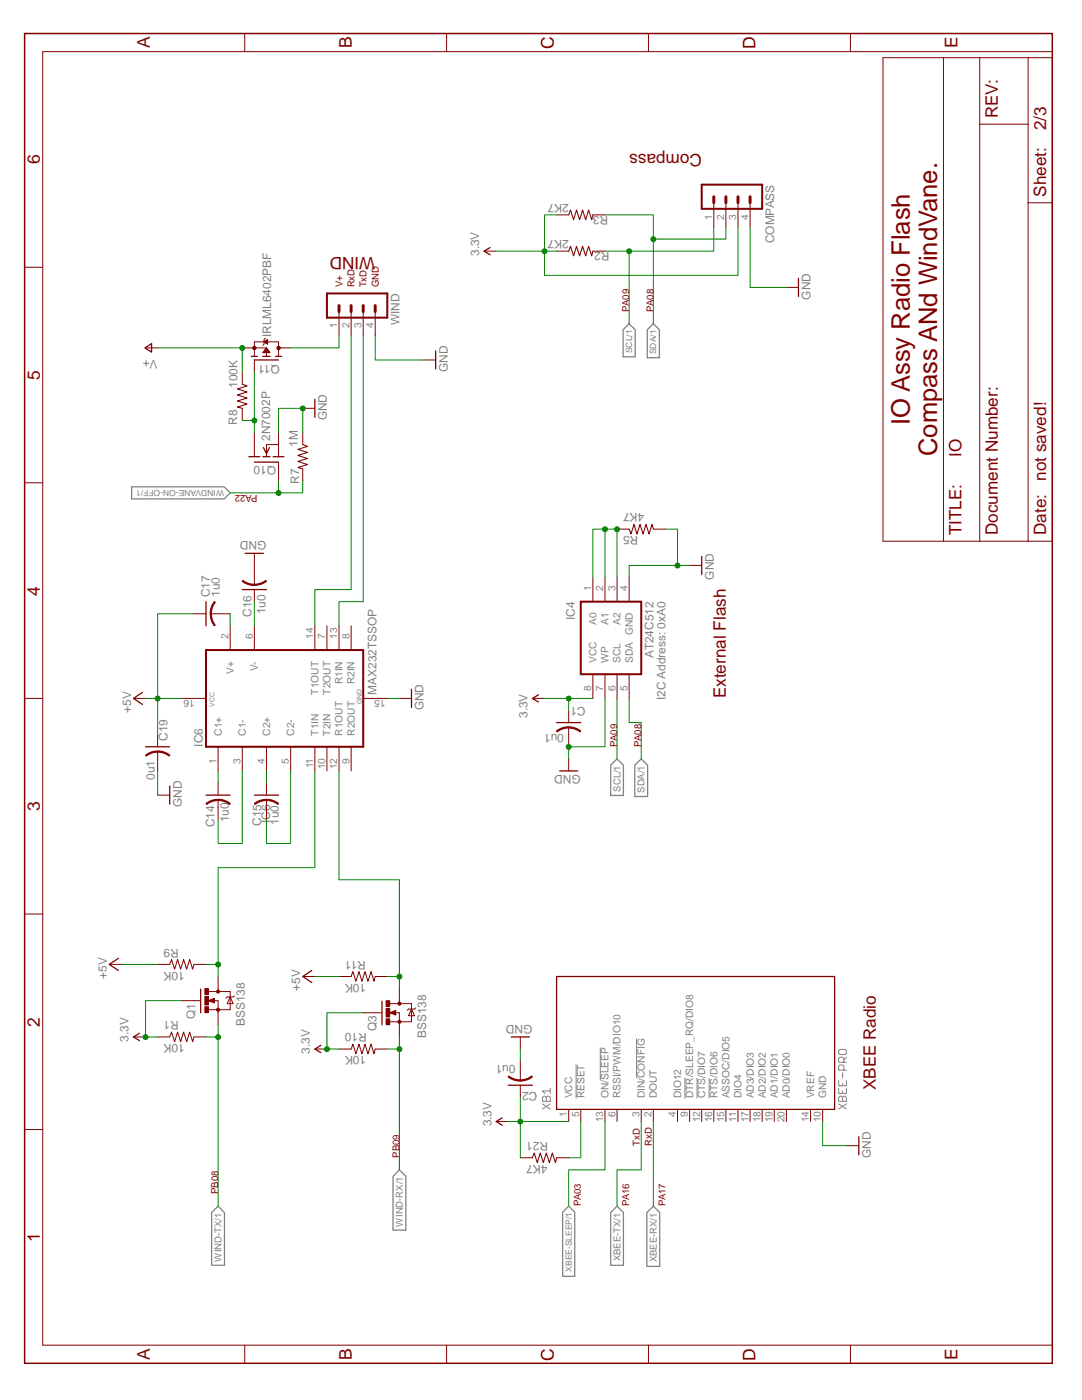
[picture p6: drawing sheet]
<svg xmlns="http://www.w3.org/2000/svg" width="216mm" height="279mm" viewBox="0 0 216 279" stroke-linecap="round" stroke-linejoin="round" font-family="sans-serif">
<g fill="none" stroke="#808080" stroke-width=".2">
<path d="M108.2 219l.3-.2h.3l.2 .2 .3-.2h.2l.3 .2v.8h-1.6zM109 219v.8M109.8 217.7h-1.6l.6 .5M109.8 217.2v1M115 212.4v6.8M119.8 209v6.6M127 207.2v7.9M136.7 215v4.2M139.1 215.1v4.1M141.5 215.2v4M167.3 217.2v1h1.6v-1M167.3 215.6v1.1h1.6v-1.1"/>
<path d="M167.3 219l.3-.2h.3l.2 .2 .3-.2h.2l.3 .2v.8h-1.6zM167.6 209.4h1l.3 .3v.5l-.3 .3h-1l-.3-.3v-.5zM168.1 214.1v1M168.1 216.2v.5M168.1 217.7v.5M168.1 219v.8M168.4 213.6v-.8l-.3-.3h-.5l-.3 .3v.8h1.6M168.4 212v-.8l-.3-.2h-.5l-.3 .2v.8h1.6M168.9 211l-.5 .5M108.2 220.3l1.6 1M109.8 220.3l-1.6 1M167.3 220.3l1.6 1"/>
<path d="M168.9 220.3l-1.6 1"/>
</g>
<path d="M125.5 64.6l1.2 1.2v5.4h-2.4v-5.4zM130.4 64.6l1.2 1.2v5.6h-2.4v-5.6zM26.3 97.2h18.4l1.2 1.2-1.2 1.2h-18.4zM121.9 152.7l1.2-1.3 1.3 1.3v6.1l-2.5-.1zM126.7 152.7l1.3-1.3 1.2 1.3v6.3h-2.5zM79.7 233.5l1.3 1.3v10.7h-2.6v-10.7zM42.2 242l1.3-1.3 1.3 1.3v10.5h-2.6zM112.3 241.9l1.2-1.2 1.2 1.2v12.8h-2.4zM123.1 240.7l1.3 1.3v10.5h-2.5v-10.5zM130.4 240.7l1.2 1.3v10.7h-2.5v-10.7z" fill="none" stroke="#808080" stroke-width=".25"/>
<path d="M159.3 55.5v3.7M140 111v3.7M111.1 144.2h4.8M111.7 153.9h3.6" fill="none" stroke="#800000" stroke-width=".25"/>
<path d="M156.9 57.4h2.4M118.3 115.3v4.8M120.7 115.3v4.8M123.1 115.3v4.8M125.5 115.3v4.8M137.6 112.8h2.4M118.3 134.6v4.8M120.7 134.6v4.8M123.1 134.6v4.8M125.5 134.6v4.8M113.5 145.2v1.4M113.5 151.4v2.5" fill="none" stroke="#800000" stroke-width=".2"/>
<path d="M115.9 120.1h12.1v14.5h-12.1z" fill="none" stroke="#800000" stroke-width=".4"/>
<path d="M111 145.9l1.2-.7 1.3-.2v.3l-1.5 .3-.8 .5z" fill-rule="evenodd" fill="#800000"/>
<path d="M111 145.9l1.2-.7 1.3-.2v.3l-1.5 .3-.8 .5z" fill="none" stroke="#800000" stroke-width=".2"/>
<path d="M113.5 145.1l1.2 .2 1.2 .6-.2 .2-1.3-.7-.9-.1z" fill-rule="evenodd" fill="#800000"/>
<path d="M111.1 50.1h2.4M111.1 42.9h2.4M118.3 50.1h2.4M118.3 42.9h2.4M123.1 105.6h2.4M130.4 105.6h2.4M43.5 159.7v1.4M113.5 145.1l1.2 .2 1.2 .6-.2 .2-1.3-.7-.9-.1zM113.5 141.8v2.4M113.5 146.6v2.4" fill="none" stroke="#800000" stroke-width=".2"/>
<path d="M113.5 50.1l.3-1 .6 2 .6-2 .7 2 .5-2 .7 2 .6-2 .6 2 .2-1M113.5 42.9l.3-1 .6 2 .6-2 .7 2 .5-2 .7 2 .6-2 .6 2 .2-1M125.5 105.6l.4 1 .6-2 .6 2 .6-2 .6 2 .6-2 .6 2 .6-2 .3 1" fill="none" stroke="#800000" stroke-width=".21"/>
<path d="M41.1 158.7h4.8" fill="none" stroke="#800000" stroke-width=".25"/>
<path d="M43.5 159.5l1.3 .2 1.2 .7-.2 .1-.8-.5-1.5-.2z" fill-rule="evenodd" fill="#800000"/>
<path d="M43.5 159.5l1.3 .2 1.2 .7-.2 .1-.8-.5-1.5-.2z" fill="none" stroke="#800000" stroke-width=".2"/>
<path d="M41.1 160.3l1.1-.6 1.3-.2v.3l-1 .1-1.2 .6z" fill-rule="evenodd" fill="#800000"/>
<path d="M43.5 156.3v2.4M53.2 159.7v1.4M41.1 160.3l1.1-.6 1.3-.2v.3l-1 .1-1.2 .6zM43.5 161.1v2.4" fill="none" stroke="#800000" stroke-width=".2"/>
<path d="M50.8 158.7h4.8" fill="none" stroke="#800000" stroke-width=".25"/>
<path d="M53.2 159.5l1.3 .2 1.1 .7-.1 .1-.9-.5-1.4-.2z" fill-rule="evenodd" fill="#800000"/>
<path d="M53.2 159.5l1.3 .2 1.1 .7-.1 .1-.9-.5-1.4-.2z" fill="none" stroke="#800000" stroke-width=".2"/>
<path d="M50.8 160.3l1.1-.6 1.3-.2v.3l-1 .1-1.3 .6z" fill-rule="evenodd" fill="#800000"/>
<path d="M50.8 115.3v1.4M53.2 156.3v2.4M50.8 160.3l1.1-.6 1.3-.2v.3l-1 .1-1.3 .6zM53.2 161.1v2.4" fill="none" stroke="#800000" stroke-width=".2"/>
<path d="M48.3 117.7h4.9" fill="none" stroke="#800000" stroke-width=".25"/>
<path d="M48.5 115.8l1.3 .7 1 .1v.2h-.8l-1-.4-.7-.4z" fill-rule="evenodd" fill="#800000"/>
<path d="M48.5 115.8l1.3 .7 1 .1v.2h-.8l-1-.4-.7-.4z" fill="none" stroke="#800000" stroke-width=".2"/>
<path d="M50.8 116.6l1.4-.3 .8-.5 .2 .2-.7 .4-1 .4h-.7z" fill-rule="evenodd" fill="#800000"/>
<path d="M50.8 116.6l1.4-.3 .8-.5 .2 .2-.7 .4-1 .4h-.7zM50.8 112.8v2.5M50.8 117.7v2.4M42.1 122.5h1.4" fill="none" stroke="#800000" stroke-width=".2"/>
<path d="M41.1 120.1v4.8" fill="none" stroke="#800000" stroke-width=".25"/>
<path d="M42.8 120.1l.2 .1-.5 .9-.3 1.4h-.3l.2-1.3z" fill-rule="evenodd" fill="#800000"/>
<path d="M42.8 120.1l.2 .1-.5 .9-.3 1.4h-.3l.2-1.3z" fill="none" stroke="#800000" stroke-width=".2"/>
<path d="M42 122.5h.2l.1 1 .6 1.3-.1 .1-.7-1.1z" fill-rule="evenodd" fill="#800000"/>
<path d="M38.7 122.5h2.4M42 122.5h.2l.1 1 .6 1.3-.1 .1-.7-1.1zM43.5 122.5h2.4M31.5 150v1.4" fill="none" stroke="#800000" stroke-width=".2"/>
<path d="M29 149h4.9" fill="none" stroke="#800000" stroke-width=".25"/>
<path d="M31.5 149.9l1.2 .2 1.2 .6-.2 .2-.8-.5-1.4-.3z" fill-rule="evenodd" fill="#800000"/>
<path d="M31.5 149.9l1.2 .2 1.2 .6-.2 .2-.8-.5-1.4-.3z" fill="none" stroke="#800000" stroke-width=".2"/>
<path d="M29 150.7l1.2-.6 1.3-.2v.2l-1 .1-1.3 .7z" fill-rule="evenodd" fill="#800000"/>
<g fill="none" stroke="#800000" stroke-width=".2">
<path d="M48.8 6.7v3.6M89.1 6.7v3.6M129.4 6.7v3.6M169.7 6.7v3.6M188.3 11.5v96.5M195.5 11.5v96.5M205.1 11.5h-28.9v96.5h28.9M210 10.3h-201.5v258.2h201.5M195.5 24.8h9.6M205.1 24.8v-13.3h4.9v96.5h-4.9v-67.5M205.1 24.8v15.7M4.9 53.3h3.6"/>
<path d="M96.6 50.1h2.4M205.1 40.5h4.9M50.8 69.4h2.4v1.7M52.9 67.5l-.2 .2v1l-.2 .2M55.6 71.1v-2.9h-4.8v2.9M67.6 62.2v4.8M70.1 62.2v4.8M72.5 62.2v4.8M74.9 62.2v4.8M84.5 71.8h2.4M4.9 96.4h3.6M50.8 86.3v4.8"/>
<path d="M55.6 86.3v4.8M55.6 88.7h-2.4v2.4M55.6 92.3v3.6M50.8 110.4v2.4M4.9 139.4h3.6M26.6 139.4h2.4M36.3 139.4h4.8M45.9 124.9v4.8M50.8 124.9v4.8M62.8 124.9v4.8M65.2 124.9v4.8M67.6 124.9v4.8"/>
<path d="M70.1 124.9v4.8M72.5 139.4h4.8M79.7 139.4h2.4M106.2 139.4h2.4M29 150.7l1.2-.6 1.3-.2v.2l-1 .1-1.3 .7zM31.5 146.6v2.4M31.5 151.4v2.5M31.5 158.7h2.4M43.5 149v4.9M48.3 149v4.9M53.2 149v4.9M58 149v4.9"/>
<path d="M62.8 149v4.9M65.2 149v4.9M67.6 149v4.9M70.1 149v4.9M4.9 182.4h3.6M4.9 225.4h3.6M99 223.8h2.4M169 228.6h2.4M48.8 268.5v3.6M89.1 268.5v3.6M129.4 268.5v3.6M169.7 268.5v3.6"/>
</g>
<g fill="none" stroke="#800000" stroke-width=".25">
<path d="M97.8 49.4l-1.2 .7 1.2 .7M50.1 71.1h1.3M50.8 71.8h4.8M52.5 71.1h1.4M55 71.1h1.2M86.9 70v3.6M49.7 91.1h2.1M50.8 92.2h4.8M52.5 91.1h1.4M52.6 89.3l.6 1.2 .6-1.2M54.5 91.1h2.2M48.9 110.4h3.7"/>
<path d="M28.4 138.2l-1.8 1.2 1.8 1.2M82.1 137.6v3.6M107.4 138.7l-1.2 .7 1.2 .7M33.9 156.9v3.6M100.2 223.1l-1.2 .7 1.2 .8M171.4 226.8v3.7"/>
</g>
<path d="M65.2 58.6h12.1v4.8h-12.1zM41.1 129.7h31.4v19.3h-31.4z" fill="none" stroke="#800000" stroke-width=".4"/>
<path d="M67.6 61v1.2M70.1 61v1.2M72.5 61v1.2M74.9 61v1.2" fill="none" stroke="#800000" stroke-width=".59"/>
<path d="M4.9 6.7h205.1v265.4h-205.1z" fill="none" stroke="#800000" stroke-width=".3"/>
<circle cx="50.8" cy="69.4" r=".34" fill="#800000"/>
<circle cx="50.8" cy="69.4" r=".34" fill="none" stroke="#800000" stroke-width=".2"/>
<circle cx="55.6" cy="69.4" r=".34" fill="#800000"/>
<g fill="none" stroke="#800000" stroke-width=".2">
<path d="M48.3 69.4h2.5M48.3 74.3v2.4M50.8 71.8v2.5M52.5 70.4h.1M52.6 70.2v.2M52.7 70.1v.3M52.7 68.2l.7-.5v1zM52.8 69.9v.5M52.8 68.1v.2M52.9 69.8v.6M52.9 68.1v.3M53 69.6v.8"/>
<path d="M53 68v.4M53.1 69.5v.9M53.1 67.9v.6M53.2 69.4l.7 1h-1.4zM53.2 69.5v.9M53.2 67.8v.8M53.4 69.7v.7M53.4 67.8v.9M53.5 69.8v.6M53.6 70v.4M53.7 70.1v.3M53.8 70.3v.1"/>
<path d="M55.6 69.4h2.4M48.3 81.5v2.4M60.4 86.3v2.4M60.4 93.6v2.3M60.4 81.5h2.4M38.7 199.7h1.2M41.6 199.7l1.2-.5v1zM41.6 197.9h1.9M42.7 199.7h.8v1.8h-1.9M43.5 197.3v.6h2.4v3.6h-2.4v.6M45.9 199l.6 1.3h-1.2zM46.8 198.7l-.3 .3h-1.2l-.2 .2"/>
<circle cx="55.6" cy="69.4" r=".34"/>
</g>
<path d="M48.3 76.7l1 .3-1.9 .6 1.9 .6-1.9 .6 1.9 .6-1.9 .6 1.9 .6-1.9 .6 .9 .3M60.4 88.7l1 .4-2 .6 2 .6-2 .6 2 .6-2 .6 2 .6-2 .6 1 .3" fill="none" stroke="#800000" stroke-width=".21"/>
<path d="M62.8 79.7v3.6M40 197.4v4.7" fill="none" stroke="#800000" stroke-width=".25"/>
<path d="M42.7 199.5l-.9 .2 .9 .2v-.2h-.3" fill="none" stroke="#800000" stroke-width=".3"/>
<path d="M43.3 201.3l.2-.1 .2 .1 .1 .2-.1 .2h-.4z" fill-rule="evenodd" fill="#800000"/>
<path d="M43.3 201.3l.2-.1 .2 .1 .1 .2-.1 .2h-.4z" fill="none" stroke="#800000" stroke-width=".2"/>
<path d="M43.3 197.7l.2-.1 .2 .1 .1 .2-.1 .2h-.4z" fill-rule="evenodd" fill="#800000"/>
<path d="M43.3 197.7l.2-.1 .2 .1 .1 .2-.1 .2h-.4z" fill="none" stroke="#800000" stroke-width=".2"/>
<path d="M40.9 200.9h.7v1.2h-.7z" fill="#800000"/>
<path d="M40.9 200.9h.7v1.2h-.7z" fill="none" stroke="#800000" stroke-width=".2"/>
<path d="M40.9 197.3h.7v1.2h-.7z" fill="#800000"/>
<path d="M40.9 197.3h.7v1.2h-.7z" fill="none" stroke="#800000" stroke-width=".2"/>
<path d="M40.9 198.9h.7v1.7h-.7z" fill="#800000"/>
<g fill="none" stroke="#800000" stroke-width=".2">
<path d="M31.5 192.5h2.4l.3-1 .6 1.9 .6-1.9 .6 1.9 .6-1.9 .7 1.9 .5-1.9 .6 1.9 .3-.9h2.4M36.3 199.7h2.4M40.9 198.9h.7v1.7h-.7zM43.5 194.9v2.4M79.7 199.7v.6h2.4v3.6h-2.4v.6M31.5 206.9h2.4l.3-.9 .6 1.9 .6-1.9 .6 1.9 .6-1.9 .7 1.9 .5-1.9 .6 1.9 .3-1h2.4M43.5 202.1v2.4M74.9 202.1h1.2M77.8 202.1l1.2-.5v1zM77.8 200.3h1.9M78.9 202.1h.8v1.8h-1.9M82.1 201.4l.6 1.3h-1.2z"/>
<path d="M83 201.1l-.3 .3h-1.2l-.2 .2"/>
</g>
<path d="M76.2 199.8v4.7" fill="none" stroke="#800000" stroke-width=".25"/>
<path d="M78.9 201.9l-.9 .2 .9 .3v-.3h-.3" fill="none" stroke="#800000" stroke-width=".3"/>
<path d="M79.5 203.7h.4v.5h-.4z" fill-rule="evenodd" fill="#800000"/>
<path d="M79.5 203.7h.4v.5h-.4z" fill="none" stroke="#800000" stroke-width=".2"/>
<path d="M79.5 200.1h.4v.4h-.4z" fill-rule="evenodd" fill="#800000"/>
<path d="M79.5 200.1h.4v.4h-.4z" fill="none" stroke="#800000" stroke-width=".2"/>
<path d="M77 203.3h.8v1.2h-.8z" fill="#800000"/>
<path d="M77 203.3h.8v1.2h-.8z" fill="none" stroke="#800000" stroke-width=".2"/>
<path d="M77 199.7h.8v1.2h-.8z" fill="#800000"/>
<path d="M77 199.7h.8v1.2h-.8z" fill="none" stroke="#800000" stroke-width=".2"/>
<path d="M77 201.3h.8v1.7h-.8z" fill="#800000"/>
<g fill="none" stroke="#800000" stroke-width=".2">
<path d="M142.4 40.5v4.8M144.8 40.5v4.8M147.3 40.5v4.8M149.7 40.5v4.8M21.8 192.5h2.4M60.4 194.9h2.4M67.6 194.9h2.5l.3-1 .6 1.9 .6-1.9 .6 1.9 .6-1.9 .6 1.9 .6-1.9 .6 1.9 .3-.9h2.4M79.7 197.3v2.4M26.6 206.9h2.4M62.8 209.4h2.4M67.6 209.4h2.5l.3-1 .6 1.9 .6-1.9 .6 1.9 .6-1.9 .6 1.9 .6-1.9 .6 1.9 .3-.9h2.4M72.5 202.1h2.4"/>
<path d="M77 201.3h.8v1.7h-.8zM79.7 204.5v2.4M103.8 214.2v1.4M103.8 231.1h2.4M111.1 231.1h2.4"/>
</g>
<path d="M23.6 191.3l-1.8 1.2 1.8 1.2M62.2 193.7l-1.8 1.2 1.8 1.2M27.8 206.2l-1.2 .7 1.2 .8M64 208.6l-1.2 .8 1.2 .7M101.4 216.6h4.8" fill="none" stroke="#800000" stroke-width=".25"/>
<path d="M140 36.9h12.1v4.8h-12.1z" fill="none" stroke="#800000" stroke-width=".4"/>
<path d="M142.4 39.3v1.2M144.8 39.3v1.2M147.3 39.3v1.2M149.7 39.3v1.2" fill="none" stroke="#800000" stroke-width=".59"/>
<path d="M106.2 231.1l.4-1 .6 1.9 .6-1.9 .6 1.9 .6-1.9 .6 1.9 .6-1.9 .6 1.9 .3-.9" fill="none" stroke="#800000" stroke-width=".21"/>
<path d="M101.5 214.7l1.3 .7 1 .1v.3h-.2a3.6 3.6 0 0 1-2.2-.9z" fill-rule="evenodd" fill="#800000"/>
<path d="M101.5 214.7l1.3 .7 1 .1v.3h-.2a3.6 3.6 0 0 1-2.2-.9z" fill="none" stroke="#800000" stroke-width=".2"/>
<path d="M103.8 215.5l1.5-.3 .8-.5 .1 .2-.6 .4-1 .4-.8 .1z" fill-rule="evenodd" fill="#800000"/>
<g fill="none" stroke="#800000" stroke-width=".2">
<path d="M29 69.4h2.5M103.8 215.5l1.5-.3 .8-.5 .1 .2-.6 .4-1 .4-.8 .1zM103.8 206.9v2.5M103.8 211.8v2.4M103.8 216.6v2.4M113.5 221.4v2.4M115.9 221.4v2.4M120.7 221.4v2.4M123.1 221.4v2.4M128 221.4v2.4M130.4 221.4v2.4M135.2 221.4v2.4"/>
<path d="M137.6 221.4v2.4M140 221.4v2.4M142.4 221.4v2.4M144.8 221.4v2.4M147.3 221.4v2.4M149.7 221.4v2.4M152.1 221.4v2.4M154.5 221.4v2.4M156.9 221.4v2.4M161.7 221.4v2.4M164.1 221.4v2.4"/>
</g>
<path d="M28.9 69.4l1.3-.8v1.7zM111.1 194.9h55.4v26.5h-55.4zM102 206.9h3.6" fill="none" stroke="#800000" stroke-width=".25"/>
<path d="M149.7 45.3v12.1h7.2M132.8 105.6h2.4v7.2M137.6 112.8h-12.1v2.5" fill="none" stroke="#008000" stroke-width=".2"/>
<circle cx="135.2" cy="112.9" r=".49" fill="#008000"/>
<g fill="none" stroke="#008000" stroke-width=".2">
<path d="M120.7 139.4v9.6h-7.2v2.4"/>
<circle cx="135.2" cy="112.9" r=".49"/>
</g>
<circle cx="113.5" cy="149.1" r=".49" fill="#008000"/>
<g fill="none" stroke="#008000" stroke-width=".2">
<path d="M74.9 67v4.8h9.6M55.6 86.3v-4.8h4.8v4.8M77.3 139.4h2.4M31.5 153.9v4.8M164.1 223.8v4.8h4.9"/>
<circle cx="113.5" cy="149.1" r=".49"/>
</g>
<circle cx="60.4" cy="81.5" r=".49" fill="#008000"/>
<g fill="none" stroke="#008000" stroke-width=".2">
<path d="M111.1 42.9h-2.5v7.2h2.5M103.8 209.4v2.4"/>
<circle cx="60.4" cy="81.5" r=".49"/>
</g>
<circle cx="108.6" cy="50.1" r=".49" fill="#008000"/>
<g fill="none" stroke="#008000" stroke-width=".2">
<path d="M147.3 45.3v9.6h-38.7v-4.8h-9.6M108.6 139.4h9.7M113.5 139.4v2.4"/>
<circle cx="108.6" cy="50.1" r=".49"/>
</g>
<circle cx="113.5" cy="139.4" r=".49" fill="#008000"/>
<g fill="none" stroke="#008000" stroke-width=".2">
<path d="M103.8 219v4.8M101.4 223.8h12.1"/>
<circle cx="113.5" cy="139.4" r=".49"/>
</g>
<circle cx="103.8" cy="223.8" r=".49" fill="#008000"/>
<g fill="none" stroke="#008000" stroke-width=".2">
<path d="M36.3 199.7h-7.3v7.2h2.5M103.8 223.8v7.3"/>
<circle cx="103.8" cy="223.8" r=".49"/>
</g>
<circle cx="29" cy="207" r=".49" fill="#008000"/>
<g fill="none" stroke="#008000" stroke-width=".2">
<path d="M72.5 202.1h-7.3v7.3h2.4"/>
<circle cx="29" cy="207" r=".49"/>
</g>
<circle cx="65.2" cy="209.4" r=".49" fill="#008000"/>
<g fill="none" stroke="#008000" stroke-width=".2">
<path d="M120.7 50.1h4.8v14.5"/>
<circle cx="65.2" cy="209.4" r=".49"/>
</g>
<circle cx="125.5" cy="50.1" r=".49" fill="#008000"/>
<g fill="none" stroke="#008000" stroke-width=".2">
<path d="M120.7 42.9h9.7v21.7M142.4 45.3v4.8h-16.9M144.8 45.3v2.4h-14.4M123.1 139.4v12"/>
<circle cx="125.5" cy="50.1" r=".49"/>
</g>
<circle cx="130.4" cy="47.7" r=".49" fill="#008000"/>
<g fill="none" stroke="#008000" stroke-width=".2">
<path d="M120.7 115.3v-9.7h2.4v9.7M120.7 105.6h-2.4v9.7M125.5 139.4v4.8h2.5v7.2"/>
<circle cx="130.4" cy="47.7" r=".49"/>
</g>
<circle cx="120.7" cy="105.6" r=".49" fill="#008000"/>
<circle cx="120.7" cy="105.6" r=".49" fill="none" stroke="#008000" stroke-width=".2"/>
<circle cx="123.1" cy="105.6" r=".49" fill="#008000"/>
<g fill="none" stroke="#008000" stroke-width=".2">
<path d="M38.7 122.5h-7.2v16.9M24.2 192.5h7.3M62.8 194.9h4.8"/>
<circle cx="123.1" cy="105.6" r=".49"/>
</g>
<circle cx="31.5" cy="139.4" r=".49" fill="#008000"/>
<g fill="none" stroke="#008000" stroke-width=".2">
<path d="M29 139.4h7.3M31.5 139.4v7.2M45.9 122.5v2.4M50.8 120.1v4.8M43.5 153.9v2.4M48.3 153.9v14.4h-4.8v-4.8M53.2 153.9v2.4M58 153.9v14.4h-4.8v-4.8M43.5 204.5v2.4h-2.4"/>
<circle cx="31.5" cy="139.4" r=".49"/>
</g>
<circle cx="43.5" cy="207" r=".49" fill="#008000"/>
<g fill="none" stroke="#008000" stroke-width=".2">
<path d="M43.5 206.9v33.8M77.3 209.4h2.4M79.7 206.9v26.6"/>
<circle cx="43.5" cy="207" r=".49"/>
</g>
<circle cx="79.7" cy="209.4" r=".49" fill="#008000"/>
<g fill="none" stroke="#008000" stroke-width=".2">
<path d="M70.1 67v50.7h-7.3v7.2M72.5 67v53.1h-4.9v4.8M55.6 95.9v2.5h-9.7M60.4 95.9v2.5h-4.8M120.7 223.8v9.7h-7.2v7.2M128 223.8v9.7h-4.9v7.2M130.4 223.8v16.9"/>
<circle cx="79.7" cy="209.4" r=".49"/>
</g>
<circle cx="55.6" cy="98.4" r=".49" fill="#008000"/>
<g fill="none" stroke="#008000" stroke-width=".2">
<path d="M50.8 74.3v12M48.3 83.9h2.5"/>
<circle cx="55.6" cy="98.4" r=".49"/>
</g>
<circle cx="50.8" cy="83.9" r=".49" fill="#008000"/>
<g fill="none" stroke="#008000" stroke-width=".2">
<path d="M41.1 192.5h2.4v2.4M115.9 223.8v7.3h-2.4"/>
<circle cx="50.8" cy="83.9" r=".49"/>
</g>
<circle cx="43.5" cy="192.5" r=".49" fill="#008000"/>
<g fill="none" stroke="#008000" stroke-width=".2">
<path d="M62.8 153.9v19.3h-19.3v19.3M77.3 194.9h2.4v2.4"/>
<circle cx="43.5" cy="192.5" r=".49"/>
</g>
<circle cx="79.7" cy="194.9" r=".49" fill="#008000"/>
<g fill="none" stroke="#008000" stroke-width=".2">
<path d="M31.5 69.4h16.8v4.9M67.6 67v2.4h-9.6M67.6 153.9v21.7h12.1v19.3"/>
<circle cx="79.7" cy="194.9" r=".49"/>
</g>
<circle cx="48.3" cy="69.4" r=".49" fill="#008000"/>
<circle cx="48.3" cy="69.4" r=".49" fill="none" stroke="#008000" stroke-width=".2"/>
<g font-size="5.1" fill="#800000">
<text x="181.6" y="84.8" transform="rotate(-90 181.6 84.8)">IO Assy Radio Flash</text>
<text x="187" y="91" transform="rotate(-90 187 91)">Compass ANd WindVane.</text>
</g>
<g font-size="3.5" fill="#800000">
<text x="29.9" y="9.7" transform="rotate(-90 29.9 9.7)">A</text>
<text x="70.2" y="9.7" transform="rotate(-90 70.2 9.7)">B</text>
<text x="110.5" y="9.8" transform="rotate(-90 110.5 9.8)">C</text>
<text x="150.8" y="9.8" transform="rotate(-90 150.8 9.8)">D</text>
<text x="191.1" y="9.7" transform="rotate(-90 191.1 9.7)">E</text>
<text x="8" y="32.8" transform="rotate(-90 8 32.8)">6</text>
<text x="8" y="75.8" transform="rotate(-90 8 75.8)">5</text>
<text x="8" y="118.9" transform="rotate(-90 8 118.9)">4</text>
<text x="8" y="161.9" transform="rotate(-90 8 161.9)">3</text>
<text x="8" y="204.9" transform="rotate(-90 8 204.9)">2</text>
<text x="8" y="247.9" transform="rotate(-90 8 247.9)">1</text>
<text x="29.9" y="271.4" transform="rotate(-90 29.9 271.4)">A</text>
<text x="70.2" y="271.4" transform="rotate(-90 70.2 271.4)">B</text>
<text x="110.5" y="271.5" transform="rotate(-90 110.5 271.5)">C</text>
<text x="150.8" y="271.5" transform="rotate(-90 150.8 271.5)">D</text>
<text x="191.1" y="271.4" transform="rotate(-90 191.1 271.4)">E</text>
</g>
<g font-size="3.4" fill="#800000">
<text x="199.1" y="23.6" transform="rotate(-90 199.1 23.6)">REV:</text>
<text x="208.8" y="26" transform="rotate(-90 208.8 26)">2/3</text>
<text x="140" y="30.8" transform="rotate(-180 140 30.8)">Compass</text>
<text x="208.8" y="39.3" transform="rotate(-90 208.8 39.3)">Sheet:</text>
<text x="74.9" y="51.3" transform="rotate(-180 74.9 51.3)">WIND</text>
<text x="191.9" y="91.1" transform="rotate(-90 191.9 91.1)">IO</text>
<text x="208.8" y="96" transform="rotate(-90 208.8 96)">not saved!</text>
<text x="191.9" y="106.8" transform="rotate(-90 191.9 106.8)">TITLE:</text>
<text x="199.1" y="106.8" transform="rotate(-90 199.1 106.8)">Document Number:</text>
<text x="208.8" y="106.8" transform="rotate(-90 208.8 106.8)">Date:</text>
<text x="144.8" y="139.4" transform="rotate(-90 144.8 139.4)">External Flash</text>
<text x="174.8" y="217.6" transform="rotate(-90 174.8 217.6)">XBEE Radio</text>
</g>
<g font-size="2.4" fill="#808080">
<text x="113.5" y="40.7" transform="rotate(-180 113.5 40.7)">2K7</text>
<text x="113.5" y="47.9" transform="rotate(-180 113.5 47.9)">2K7</text>
<text x="121.3" y="43.1" transform="rotate(-180 121.3 43.1)">R3</text>
<text x="95.6" y="51.1" transform="rotate(-90 95.6 51.1)">3.3V</text>
<text x="121.6" y="50.3" transform="rotate(-180 121.6 50.3)">R2</text>
<text x="154.5" y="48.6" transform="rotate(-90 154.5 48.6)">COMPASS</text>
<text x="161.7" y="59.8" transform="rotate(-90 161.7 59.8)">GND</text>
<text x="79.7" y="64.9" transform="rotate(-90 79.7 64.9)">WIND</text>
<text x="31.5" y="71.8" transform="rotate(-180 31.5 71.8)">V+</text>
<text x="54.1" y="67.2" transform="rotate(-90 54.1 67.2)">IRLML6402PBF</text>
<text x="47.4" y="77.4" transform="rotate(-90 47.4 77.4)">100K</text>
<text x="55.8" y="72.8" transform="rotate(-180 55.8 72.8)">Q11</text>
<text x="89.3" y="74.3" transform="rotate(-90 89.3 74.3)">GND</text>
<text x="65.2" y="83.9" transform="rotate(-90 65.2 83.9)">GND</text>
<text x="47.3" y="84.8" transform="rotate(-90 47.3 84.8)">R8</text>
<text x="53.9" y="88" transform="rotate(-90 53.9 88)">2N7002P</text>
<text x="59.4" y="89.1" transform="rotate(-90 59.4 89.1)">1M</text>
<text x="55.1" y="93.1" transform="rotate(-180 55.1 93.1)">Q10</text>
<text x="59.7" y="96.6" transform="rotate(-90 59.7 96.6)">R7</text>
<text x="127.4" y="107" transform="rotate(-180 127.4 107)">R5</text>
<text x="128.5" y="102.5" transform="rotate(-180 128.5 102.5)">4K7</text>
<text x="53.2" y="108" transform="rotate(-180 53.2 108)">GND</text>
<text x="41.9" y="119.2" transform="rotate(-90 41.9 119.2)">C17</text>
<text x="43.9" y="119.1" transform="rotate(-90 43.9 119.1)">1u0</text>
<text x="142.4" y="115.7" transform="rotate(-90 142.4 115.7)">GND</text>
<text x="50.2" y="123.1" transform="rotate(-90 50.2 123.1)">C16</text>
<text x="53" y="122.6" transform="rotate(-90 53 122.6)">1u0</text>
<text x="114.7" y="123.8" transform="rotate(-90 114.7 123.8)">IC4</text>
<text x="130.4" y="131.2" transform="rotate(-90 130.4 131.2)">AT24C512</text>
<text x="26.1" y="142.2" transform="rotate(-90 26.1 142.2)">+5V</text>
<text x="75.1" y="138.7" transform="rotate(-90 75.1 138.7)">MAX232TSSOP</text>
<text x="84.5" y="141.8" transform="rotate(-90 84.5 141.8)">GND</text>
<text x="105.3" y="143.3" transform="rotate(-90 105.3 143.3)">3.3V</text>
<text x="116.9" y="141.2" transform="rotate(-180 116.9 141.2)">C1</text>
<text x="132.8" y="139.7" transform="rotate(-90 132.8 139.7)">I2C Address: 0xA0</text>
<text x="33.4" y="147.9" transform="rotate(-90 33.4 147.9)">C19</text>
<text x="40.5" y="149" transform="rotate(-90 40.5 149)">IC6</text>
<text x="112.5" y="146.5" transform="rotate(-180 112.5 146.5)">0u1</text>
<text x="30.9" y="155.6" transform="rotate(-90 30.9 155.6)">0u1</text>
<text x="115.9" y="154.6" transform="rotate(-180 115.9 154.6)">GND</text>
<text x="36.3" y="161.1" transform="rotate(-90 36.3 161.1)">GND</text>
<text x="42.8" y="165.1" transform="rotate(-90 42.8 165.1)">C14</text>
<text x="45.7" y="164.1" transform="rotate(-90 45.7 164.1)">1u0</text>
<text x="52.1" y="164.8" transform="rotate(-90 52.1 164.8)">C15</text>
<text x="53.9" y="164.2" transform="rotate(-90 53.9 164.2)">IC6</text>
<text x="55.6" y="164.7" transform="rotate(-90 55.6 164.7)">1u0</text>
<text x="35.7" y="189.3" transform="rotate(-180 35.7 189.3)">R9</text>
<text x="73" y="191.7" transform="rotate(-180 73 191.7)">R11</text>
<text x="21.3" y="195.3" transform="rotate(-90 21.3 195.3)">+5V</text>
<text x="36.9" y="193.9" transform="rotate(-180 36.9 193.9)">10K</text>
<text x="59.9" y="197.7" transform="rotate(-90 59.9 197.7)">+5V</text>
<text x="73.1" y="196.3" transform="rotate(-180 73.1 196.3)">10K</text>
<text x="35.7" y="203.8" transform="rotate(-180 35.7 203.8)">R1</text>
<text x="38.9" y="203.3" transform="rotate(-90 38.9 203.3)">Q1</text>
<text x="25.7" y="207.9" transform="rotate(-90 25.7 207.9)">3.3V</text>
<text x="36.9" y="208.4" transform="rotate(-180 36.9 208.4)">10K</text>
<text x="48.8" y="204.8" transform="rotate(-90 48.8 204.8)">BSS138</text>
<text x="73.2" y="206.2" transform="rotate(-180 73.2 206.2)">R10</text>
<text x="75.1" y="205.7" transform="rotate(-90 75.1 205.7)">Q3</text>
<text x="85" y="207.2" transform="rotate(-90 85 207.2)">BSS138</text>
<text x="106.2" y="204.5" transform="rotate(-180 106.2 204.5)">GND</text>
<text x="61.8" y="210.3" transform="rotate(-90 61.8 210.3)">3.3V</text>
<text x="73.1" y="210.8" transform="rotate(-180 73.1 210.8)">10K</text>
<text x="102.9" y="212.6" transform="rotate(-180 102.9 212.6)">0u1</text>
<text x="107.2" y="217.9" transform="rotate(-180 107.2 217.9)">C2</text>
<text x="98" y="224.8" transform="rotate(-90 98 224.8)">3.3V</text>
<text x="109.4" y="227.9" transform="rotate(-180 109.4 227.9)">R21</text>
<text x="109.2" y="232.5" transform="rotate(-180 109.2 232.5)">4K7</text>
<text x="173.8" y="231.1" transform="rotate(-90 173.8 231.1)">GND</text>
</g>
<g font-size="2" fill="#808080">
<text x="142.1" y="43.8" transform="rotate(-90 142.1 43.8)">1</text>
<text x="144.5" y="43.8" transform="rotate(-90 144.5 43.8)">2</text>
<text x="146.9" y="43.8" transform="rotate(-90 146.9 43.8)">3</text>
<text x="149.3" y="43.8" transform="rotate(-90 149.3 43.8)">4</text>
<text x="67.3" y="65.5" transform="rotate(-90 67.3 65.5)">1</text>
<text x="69.7" y="65.5" transform="rotate(-90 69.7 65.5)">2</text>
<text x="72.1" y="65.5" transform="rotate(-90 72.1 65.5)">3</text>
<text x="74.5" y="65.5" transform="rotate(-90 74.5 65.5)">4</text>
<text x="118" y="117.9" transform="rotate(-90 118 117.9)">1</text>
<text x="120.4" y="117.9" transform="rotate(-90 120.4 117.9)">2</text>
<text x="122.8" y="117.9" transform="rotate(-90 122.8 117.9)">3</text>
<text x="125.2" y="117.9" transform="rotate(-90 125.2 117.9)">4</text>
<text x="119" y="124.8" transform="rotate(-90 119 124.8)">A0</text>
<text x="121.4" y="124.8" transform="rotate(-90 121.4 124.8)">A1</text>
<text x="123.8" y="124.8" transform="rotate(-90 123.8 124.8)">A2</text>
<text x="45.6" y="127.5" transform="rotate(-90 45.6 127.5)">2</text>
<text x="50.4" y="127.5" transform="rotate(-90 50.4 127.5)">6</text>
<text x="62.5" y="127.5" transform="rotate(-90 62.5 127.5)">14</text>
<text x="64.9" y="127.5" transform="rotate(-90 64.9 127.5)">7</text>
<text x="67.3" y="127.5" transform="rotate(-90 67.3 127.5)">13</text>
<text x="69.7" y="127.5" transform="rotate(-90 69.7 127.5)">8</text>
<text x="46.7" y="134.5" transform="rotate(-90 46.7 134.5)">V+</text>
<text x="51.5" y="133.9" transform="rotate(-90 51.5 133.9)">V-</text>
<text x="68.3" y="136.6" transform="rotate(-90 68.3 136.6)">R1IN</text>
<text x="70.8" y="136.6" transform="rotate(-90 70.8 136.6)">R2IN</text>
<text x="118" y="137.9" transform="rotate(-90 118 137.9)">8</text>
<text x="119" y="132.3" transform="rotate(-90 119 132.3)">VCC</text>
<text x="120.4" y="137.9" transform="rotate(-90 120.4 137.9)">7</text>
<text x="121.4" y="132.3" transform="rotate(-90 121.4 132.3)">WP</text>
<text x="122.8" y="137.9" transform="rotate(-90 122.8 137.9)">6</text>
<text x="123.8" y="132.3" transform="rotate(-90 123.8 132.3)">SCL</text>
<text x="125.2" y="137.9" transform="rotate(-90 125.2 137.9)">5</text>
<text x="126.3" y="132.3" transform="rotate(-90 126.3 132.3)">SDA GND</text>
<text x="38.9" y="139.7" transform="rotate(-180 38.9 139.7)">16</text>
<text x="63.5" y="138.6" transform="rotate(-90 63.5 138.6)">T1OUT</text>
<text x="65.9" y="138.6" transform="rotate(-90 65.9 138.6)">T2OUT</text>
<text x="76.9" y="139.7" transform="rotate(-180 76.9 139.7)">15</text>
<text x="44.2" y="146.8" transform="rotate(-90 44.2 146.8)">C1+</text>
<text x="49.1" y="146.8" transform="rotate(-90 49.1 146.8)">C1-</text>
<text x="53.9" y="146.8" transform="rotate(-90 53.9 146.8)">C2+</text>
<text x="58.7" y="146.8" transform="rotate(-90 58.7 146.8)">C2-</text>
<text x="63.5" y="146.8" transform="rotate(-90 63.5 146.8)">T1IN</text>
<text x="66" y="146.8" transform="rotate(-90 66 146.8)">T2IN</text>
<text x="68.4" y="146.8" transform="rotate(-90 68.4 146.8)">R1OUT</text>
<text x="70.8" y="146.8" transform="rotate(-90 70.8 146.8)">R2OUT</text>
<text x="43.2" y="152.4" transform="rotate(-90 43.2 152.4)">1</text>
<text x="48" y="152.4" transform="rotate(-90 48 152.4)">3</text>
<text x="52.8" y="152.4" transform="rotate(-90 52.8 152.4)">4</text>
<text x="57.7" y="152.4" transform="rotate(-90 57.7 152.4)">5</text>
<text x="62.5" y="153.4" transform="rotate(-90 62.5 153.4)">11</text>
<text x="64.9" y="153.5" transform="rotate(-90 64.9 153.5)">10</text>
<text x="67.3" y="153.5" transform="rotate(-90 67.3 153.5)">12</text>
<text x="69.7" y="152.4" transform="rotate(-90 69.7 152.4)">9</text>
<text x="114.2" y="219.2" transform="rotate(-90 114.2 219.2)">VCC</text>
<text x="116.6" y="219.2" transform="rotate(-90 116.6 219.2)">RESET</text>
<text x="121.4" y="219.2" transform="rotate(-90 121.4 219.2)">ON/SLEEP</text>
<text x="123.8" y="219.2" transform="rotate(-90 123.8 219.2)">RSSI/PWM/DIO10</text>
<text x="128.7" y="219.2" transform="rotate(-90 128.7 219.2)">DIN/CONFIG</text>
<text x="131.1" y="219.2" transform="rotate(-90 131.1 219.2)">DOUT</text>
<text x="135.9" y="219.2" transform="rotate(-90 135.9 219.2)">DIO12</text>
<text x="138.3" y="219.2" transform="rotate(-90 138.3 219.2)">DTR/SLEEP_RQ/DIO8</text>
<text x="140.7" y="219.2" transform="rotate(-90 140.7 219.2)">CTS/DIO7</text>
<text x="143.2" y="219.2" transform="rotate(-90 143.2 219.2)">RTS/DIO6</text>
<text x="145.6" y="219.2" transform="rotate(-90 145.6 219.2)">ASSOC/DIO5</text>
<text x="148" y="219.2" transform="rotate(-90 148 219.2)">DIO4</text>
<text x="150.4" y="219.2" transform="rotate(-90 150.4 219.2)">AD3/DIO3</text>
<text x="152.8" y="219.2" transform="rotate(-90 152.8 219.2)">AD2/DIO2</text>
<text x="155.2" y="219.2" transform="rotate(-90 155.2 219.2)">AD1/DIO1</text>
<text x="157.6" y="219.2" transform="rotate(-90 157.6 219.2)">AD0/DIO0</text>
<text x="162.5" y="219.2" transform="rotate(-90 162.5 219.2)">VREF</text>
<text x="164.9" y="219.2" transform="rotate(-90 164.9 219.2)">GND</text>
<text x="113.1" y="222.9" transform="rotate(-90 113.1 222.9)">1</text>
<text x="115.5" y="222.9" transform="rotate(-90 115.5 222.9)">5</text>
<text x="120.4" y="224" transform="rotate(-90 120.4 224)">13</text>
<text x="122.8" y="222.9" transform="rotate(-90 122.8 222.9)">6</text>
<text x="127.6" y="222.9" transform="rotate(-90 127.6 222.9)">3</text>
<text x="130" y="222.9" transform="rotate(-90 130 222.9)">2</text>
<text x="134.9" y="222.9" transform="rotate(-90 134.9 222.9)">4</text>
<text x="137.3" y="222.9" transform="rotate(-90 137.3 222.9)">9</text>
<text x="139.7" y="224" transform="rotate(-90 139.7 224)">12</text>
<text x="142.1" y="224" transform="rotate(-90 142.1 224)">16</text>
<text x="144.5" y="224" transform="rotate(-90 144.5 224)">15</text>
<text x="146.9" y="223.8" transform="rotate(-90 146.9 223.8)">11</text>
<text x="149.3" y="224" transform="rotate(-90 149.3 224)">17</text>
<text x="151.7" y="224" transform="rotate(-90 151.7 224)">18</text>
<text x="154.2" y="224" transform="rotate(-90 154.2 224)">19</text>
<text x="156.6" y="224" transform="rotate(-90 156.6 224)">20</text>
<text x="161.4" y="224" transform="rotate(-90 161.4 224)">14</text>
<text x="163.8" y="224" transform="rotate(-90 163.8 224)">10</text>
</g>
<g font-size="1.9" fill="#800000">
<text x="68.3" y="57.4" transform="rotate(-90 68.3 57.4)">V+</text>
<text x="70.7" y="57.4" transform="rotate(-90 70.7 57.4)">RxD</text>
<text x="73.2" y="57.4" transform="rotate(-90 73.2 57.4)">TxD</text>
<text x="75.6" y="57.4" transform="rotate(-90 75.6 57.4)">GND</text>
<text x="125.5" y="62.2" transform="rotate(-90 125.5 62.2)">PA09</text>
<text x="130.4" y="62.2" transform="rotate(-90 130.4 62.2)">PA08</text>
<text x="51.4" y="98.7" transform="rotate(-180 51.4 98.7)">PA22</text>
<text x="123.1" y="149" transform="rotate(-90 123.1 149)">PA09</text>
<text x="128" y="149" transform="rotate(-90 128 149)">PA08</text>
<text x="79.7" y="231.1" transform="rotate(-90 79.7 231.1)">PB09</text>
<text x="127.7" y="228.6" transform="rotate(-90 127.7 228.6)">TxD</text>
<text x="130.1" y="228.6" transform="rotate(-90 130.1 228.6)">RxD</text>
<text x="43.5" y="238.3" transform="rotate(-90 43.5 238.3)">PB08</text>
<text x="115.9" y="240.7" transform="rotate(-90 115.9 240.7)">PA03</text>
<text x="125.5" y="240.7" transform="rotate(-90 125.5 240.7)">PA16</text>
<text x="132.8" y="240.7" transform="rotate(-90 132.8 240.7)">PA17</text>
</g>
<g font-size="1.9" fill="#808080">
<text x="123.8" y="158" transform="rotate(-90 123.8 158)">SCL/1</text>
<text x="128.6" y="158.2" transform="rotate(-90 128.6 158.2)">SDA/1</text>
<text x="80.4" y="244.8" transform="rotate(-90 80.4 244.8)">WIND-RX/1</text>
<text x="44.2" y="251.8" transform="rotate(-90 44.2 251.8)">WIND-TX/1</text>
<text x="123.8" y="251.7" transform="rotate(-90 123.8 251.7)">XBEE-TX/1</text>
<text x="131" y="251.9" transform="rotate(-90 131 251.9)">XBEE-RX/1</text>
</g>
<g font-size="1.7" fill="#808080">
<text x="126.1" y="70.5" transform="rotate(-90 126.1 70.5)">SCL/1</text>
<text x="131" y="70.7" transform="rotate(-90 131 70.7)">SDA/1</text>
<text x="44.7" y="97.8" transform="rotate(-180 44.7 97.8)">WINDVANE-ON-OFF/1</text>
<text x="114.1" y="253.8" transform="rotate(-90 114.1 253.8)">XBEE-SLEEP/1</text>
</g>
<g font-size="1.4" fill="#808080">
<text x="42.8" y="141" transform="rotate(-90 42.8 141)">VCC</text>
<text x="72.2" y="140.6" transform="rotate(-90 72.2 140.6)">GND</text>
</g>
</svg>
